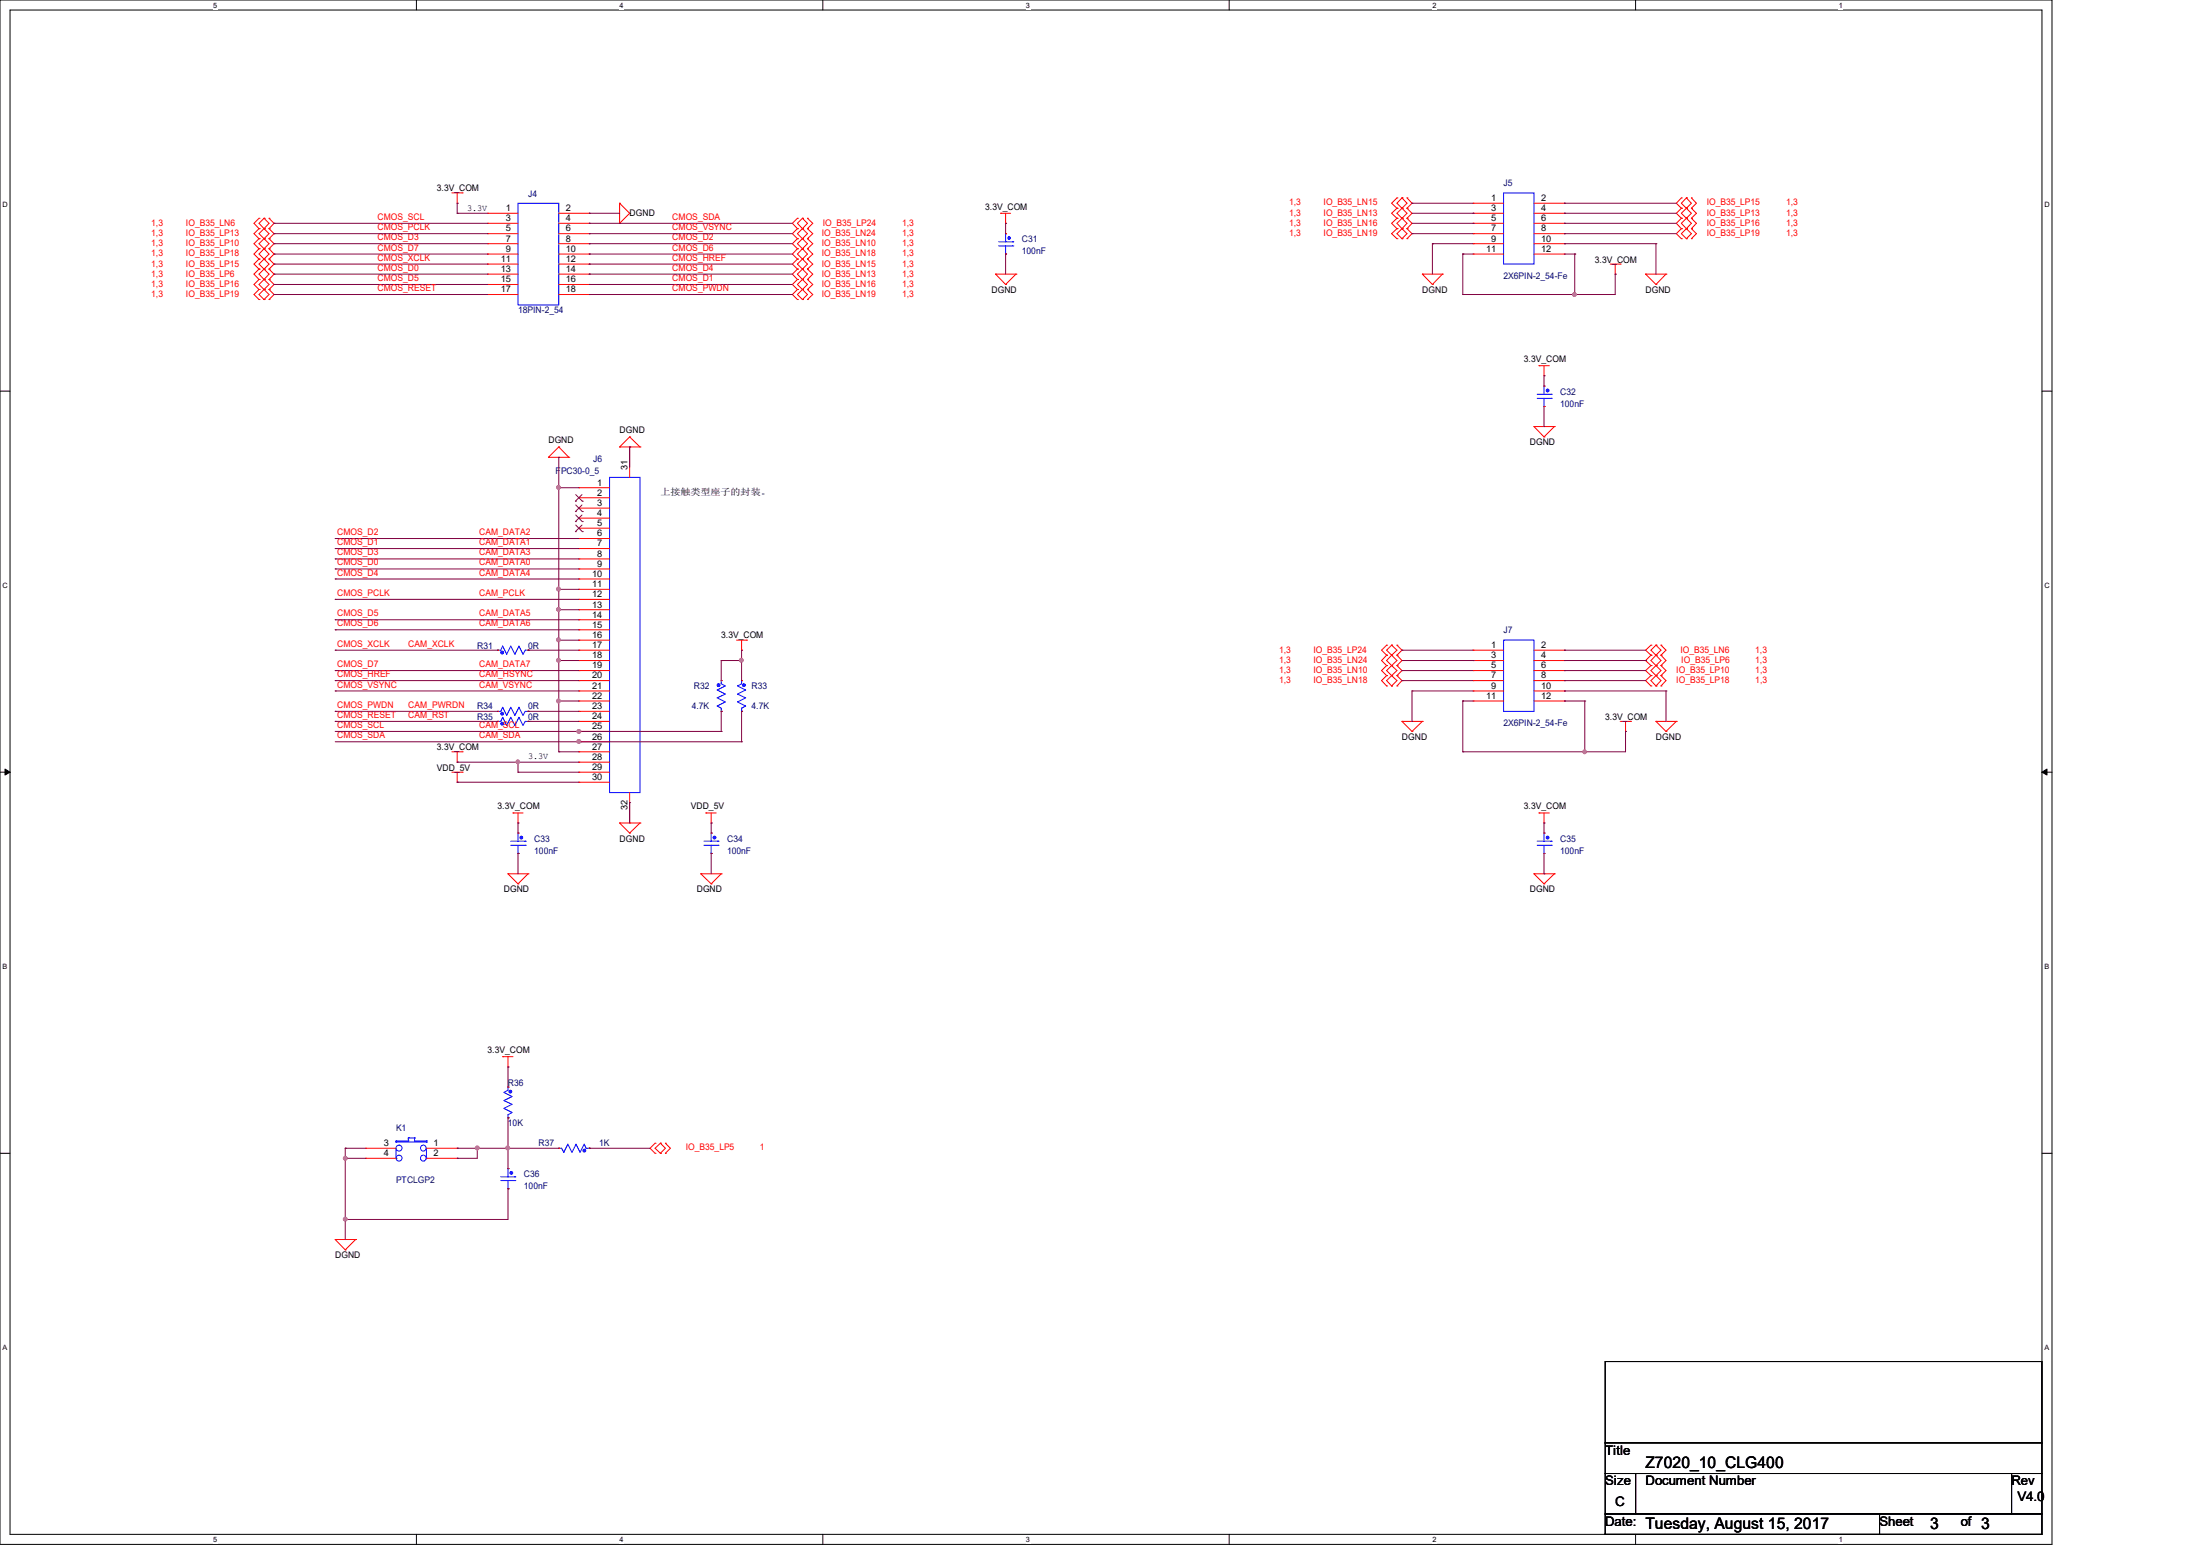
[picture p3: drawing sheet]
<svg xmlns="http://www.w3.org/2000/svg" width="297mm" height="210mm" viewBox="0 0 297 210" stroke-linecap="round" stroke-linejoin="round" font-family="sans-serif">
<path d="M0 0h277v208.4h-277zM1.4 1.4h274.3v205.7h-274.3z" fill="none" stroke="#000" stroke-width=".14"/>
<g fill="#fff">
<path d="M28.8 .1h.5v1.1h-.5z"/>
<path d="M28.8 207.2h.5v1.1h-.5z"/>
</g>
<path d="M56.2 0v1.4M56.2 207.1v1.3" fill="none" stroke="#000" stroke-width=".14"/>
<g fill="#fff">
<path d="M83.7 .1h.5v1.1h-.5z"/>
<path d="M83.7 207.2h.5v1.1h-.5z"/>
</g>
<path d="M111.1 0v1.4M111.1 207.1v1.3" fill="none" stroke="#000" stroke-width=".14"/>
<g fill="#fff">
<path d="M138.5 .1h.6v1.1h-.6z"/>
<path d="M138.5 207.2h.6v1.1h-.6z"/>
</g>
<path d="M165.9 0v1.4M165.9 207.1v1.3" fill="none" stroke="#000" stroke-width=".14"/>
<g fill="#fff">
<path d="M193.4 .1h.5v1.1h-.5z"/>
<path d="M193.4 207.2h.5v1.1h-.5z"/>
</g>
<path d="M220.8 0v1.4M220.8 207.1v1.3" fill="none" stroke="#000" stroke-width=".14"/>
<g fill="#fff">
<path d="M248.2 .1h.6v1.1h-.6z"/>
<path d="M248.2 207.2h.6v1.1h-.6z"/>
<path d="M.3 27.1h.8v1.1h-.8z"/>
<path d="M276 27.1h.7v1.1h-.7z"/>
<path d="M.3 78.5h.8v1.1h-.8z"/>
<path d="M276 78.5h.7v1.1h-.7z"/>
</g>
<path d="M0 52.8h1.4M275.7 52.8h1.3" fill="none" stroke="#000" stroke-width=".14"/>
<g fill="#fff">
<path d="M.3 129.9h.7v1.1h-.7z"/>
<path d="M276 129.9h.6v1.1h-.6z"/>
</g>
<path d="M0 104.2h1.4M275.7 104.2h1.3" fill="none" stroke="#000" stroke-width=".14"/>
<path d="M.7 103.8l.7 .4-.7 .4zM275.7 104.2l.7-.4v.8z" fill="#000" stroke="#000" stroke-width=".14"/>
<g fill="#fff">
<path d="M.3 181.4h.7v1.1h-.7z"/>
<path d="M276 181.4h.6v1.1h-.6z"/>
</g>
<path d="M0 155.7h1.4M275.7 155.7h1.3M216.7 183.8h59v10.9h-59zM216.7 194.7h59v4.2h-59zM216.7 198.9h4.1v5.4h-4.1zM220.8 198.9h50.8v5.4h-50.8zM271.6 198.9h4.1v5.4h-4.1zM216.7 204.3h37v2.8h-37zM253.7 204.3h22v2.8h-22z" fill="none" stroke="#000" stroke-width=".14"/>
<g fill="none" stroke="#f00" stroke-width=".14">
<path d="M35 30.9h.1M35 29.5h.1M35 37.7h.1M35 36.3h.1M35 33.6h.1M35 32.2h.1M35 35h.1M35 39.1h.1M35 29.5l-.7 .6 .7 .8M35 33.6l-.7 .7 .7 .7M35 36.3l-.7 .7 .7 .7M35 32.2l-.7 .7 .7 .7"/>
<path d="M35 30.9l-.7 .6 .7 .7M35 35l-.7 .6 .7 .7M35 37.7l-.7 .7 .7 .7M35 39.1l-.7 .7 .7 .6M35.6 29.5h.1M35.6 30.9h.1M35.6 36.3h.1M35.6 37.7h.1M35.6 32.2h.1M35.6 33.6h.1M35.6 35h.1M35.6 39.1h.1"/>
<path d="M35.6 29.5l.7 .6-.7 .8M35.6 29.5l-.6 .6 .6 .8M35.6 33.6l.7 .7-1.3 1.3 1.3 1.4-.7 .7M35.6 33.6l-.6 .7 1.3 1.3-1.3 1.4 .6 .7M35.6 30.9l-.6 .6 1.3 1.4-.7 .7M35.6 30.9l.7 .6-1.3 1.4 .6 .7M35.6 37.7l.7 .7-1.3 1.4 .6 .6M35.6 37.7l-.6 .7 1.3 1.4-.7 .6M36.3 30.9h.1M36.3 29.5h.1M36.3 37.7h.1M36.3 36.3h.1"/>
<path d="M36.3 33.6h.1M36.3 32.2h.1M36.3 35h.1M36.3 39.1h.1M36.3 29.5l.7 .6-.7 .8M36.3 36.3l.7 .7-.7 .7M36.3 33.6l.7 .7-.7 .7M36.3 32.2l.7 .7-.7 .7M36.3 30.9l.7 .6-.7 .7M36.3 35l.7 .6-.7 .7M36.3 37.7l.7 .7-.7 .7M36.3 39.1l.7 .7-.7 .6"/>
<path d="M61 26h1.4M61.7 27.4h.1M61.7 26v1.4M62.4 26h.1M65.8 28.8h.1M65.8 30.1h.1M65.8 31.5h.1M65.8 32.9h.1M65.8 34.3h.1M65.8 35.6h.1M65.8 37h.1M65.8 38.4h.1"/>
<path d="M65.8 39.8h.1M65.8 37h4.1M65.8 35.6h4.1M65.8 28.8h4.1M65.8 30.1h4.1M65.8 31.5h4.1M65.8 32.9h4.1M65.8 34.3h4.1M65.8 38.4h4.1M65.8 39.8h4.1M75.4 37h4.1M75.4 35.6h4.1"/>
<path d="M75.4 28.8h4.1M75.4 30.1h4.1M75.4 31.5h4.1M75.4 32.9h4.1M75.4 34.3h4.1M75.4 38.4h4.1M75.4 39.8h4.1M79.5 28.8h.1M79.5 30.1h.1M79.5 31.5h.1M79.5 32.9h.1M79.5 34.3h.1"/>
<path d="M79.5 35.6h.1M79.5 37h.1M79.5 38.4h.1M79.5 39.8h.1M83.7 27.4h.1M83.7 30.1h.1M83.7 27.4v2.7M83.7 27.4l1.3 1.4M85 28.8h.1M85 28.8l-1.3 1.3M107.7 33.6h.1M107.7 32.2h.1"/>
<path d="M107.7 35h.1M107.7 30.9h.1M107.7 29.5h.1M107.7 37.7h.1M107.7 36.3h.1M107.7 39.1h.1M107.7 32.2l-.7 .7 .7 .7M107.7 33.6l-.7 .7 .7 .7M107.7 30.9l-.7 .6 .7 .7M107.7 29.5l-.7 .6 .7 .8M107.7 36.3l-.7 .7 .7 .7M107.7 39.1l-.7 .7 .7 .6"/>
<path d="M107.7 35l-.7 .6 .7 .7M107.7 37.7l-.7 .7 .7 .7M108.3 32.2h.1M108.3 33.6h.1M108.3 35h.1M108.3 30.9h.1M108.3 29.5h.1M108.3 36.3h.1M108.3 37.7h.1M108.3 39.1h.1M108.3 30.9l.7 .6-1.3 1.4 .6 .7M108.3 30.9l-.6 .6 1.3 1.4-.7 .7"/>
<path d="M108.3 33.6l-.6 .7 1.3 1.3-1.3 1.4 .6 .7M108.3 33.6l.7 .7-1.3 1.3 1.3 1.4-.7 .7M108.3 29.5l-.6 .6 .6 .8M108.3 29.5l.7 .6-.7 .8M108.3 37.7l-.6 .7 1.3 1.4-.7 .6M108.3 37.7l.7 .7-1.3 1.4 .6 .6M109 33.6h.1M109 32.2h.1M109 35h.1M109 30.9h.1M109 29.5h.1M109 37.7h.1"/>
<path d="M109 36.3h.1M109 39.1h.1M109 29.5l.7 .6-.7 .8M109 32.2l.7 .7-.7 .7M109 33.6l.7 .7-.7 .7M109 30.9l.7 .6-.7 .7M109 36.3l.7 .7-.7 .7M109 35l.7 .6-.7 .7M109 37.7l.7 .7-.7 .7M109 39.1l.7 .7-.7 .6M134.4 37h.1M134.4 37h2.8"/>
<path d="M134.4 37l1.4 1.4M135.1 28.8h.1M135.1 28.8h1.3M135.8 30.1h.1M135.8 38.4h.1M135.8 31.5h.1M135.8 34.3h.1M135.8 28.8v1.3M137.2 37h.1M137.2 37l-1.4 1.4M188.6 29.5h.1M188.6 28.1h.1"/>
<path d="M188.6 26.7h.1M188.6 30.9h.1M188.6 32.2h.1M188.6 26.7l-.7 .7 .7 .7M188.6 28.1l-.7 .7 .7 .7M188.6 29.5l-.7 .6 .7 .8M188.6 30.9l-.7 .6 .7 .7M189.3 28.1h.1M189.3 29.5h.1M189.3 26.7h.1M189.3 30.9h.1M189.3 32.2h.1"/>
<path d="M189.3 26.7l-.7 .7 1.3 1.4-1.3 1.3 .7 .8M189.3 26.7l.6 .7-1.3 1.4 1.3 1.3-.6 .8M189.3 30.9l.6 .6-.6 .7M189.3 30.9l-.7 .6 .7 .7M189.9 29.5h.1M189.9 28.1h.1M189.9 26.7h.1M189.9 30.9h.1M189.9 32.2h.1M189.9 28.1l.7 .7-.7 .7M189.9 26.7l.7 .7-.7 .7M189.9 29.5l.7 .6-.7 .8"/>
<path d="M189.9 30.9l.7 .6-.7 .7M192 37h.1M192 37h2.7M192 37l1.4 1.4M193.4 38.4h.1M194.7 37h.1M194.7 37l-1.3 1.4M198.9 27.4h.1M198.9 28.8h.1M198.9 30.1h.1M198.9 31.5h.1M198.9 32.9h.1"/>
<path d="M198.9 34.3h.1M198.9 28.8h4.1M198.9 27.4h4.1M198.9 30.1h4.1M198.9 31.5h4.1M198.9 32.9h4.1M198.9 34.3h4.1M207.1 28.8h4.1M207.1 27.4h4.1M207.1 30.1h4.1M207.1 31.5h4.1M207.1 32.9h4.1"/>
<path d="M207.1 34.3h4.1M211.2 27.4h.1M211.2 28.8h.1M211.2 30.1h.1M211.2 31.5h.1M211.2 32.9h.1M211.2 34.3h.1M217.4 35.6h1.3M218.1 37h.1M218.1 35.6v1.4M218.7 35.6h.1M222.2 37h.1"/>
<path d="M222.2 37h2.7M222.2 37l1.4 1.4M223.6 38.4h.1M224.9 37h.1M224.9 37l-1.3 1.4M227 29.5h.1M227 28.1h.1M227 26.7h.1M227 30.9h.1M227 32.2h.1M227 28.1l-.7 .7 .7 .7M227 26.7l-.7 .7 .7 .7"/>
<path d="M227 29.5l-.7 .6 .7 .8M227 30.9l-.7 .6 .7 .7M227.7 28.1h.1M227.7 29.5h.1M227.7 26.7h.1M227.7 30.9h.1M227.7 32.2h.1M227.7 26.7l.6 .7-1.3 1.4 1.3 1.3-.6 .8M227.7 26.7l-.7 .7 1.3 1.4-1.3 1.3 .7 .8M227.7 30.9l-.7 .6 .7 .7M227.7 30.9l.6 .6-.6 .7M228.3 29.5h.1"/>
<path d="M228.3 28.1h.1M228.3 26.7h.1M228.3 30.9h.1M228.3 32.2h.1M228.3 28.1l.7 .7-.7 .7M228.3 29.5l.7 .6-.7 .8M228.3 26.7l.7 .7-.7 .7M228.3 30.9l.7 .6-.7 .7M35 40.4h.1M35.6 40.4h.1M36.3 40.4h.1M85 59h.1"/>
<path d="M85 59l1.4 1.3M85 59l-1.3 1.3M107.7 40.4h.1M108.3 40.4h.1M109 40.4h.1M207.1 57.6h.1M207.1 57.6h2.7M207.1 57.6l1.3 1.4M207.8 49.4h.1M207.8 49.4h1.4M208.4 50.7h.1M208.4 59h.1"/>
<path d="M208.4 52.1h.1M208.4 54.9h.1M208.4 49.4v1.3M209.8 57.6h.1M209.8 57.6l-1.4 1.4M74 61.7h.1M74 61.7h2.8M75.4 60.3h.1M75.4 60.3l1.4 1.4M75.4 60.3l-1.4 1.4M76.8 61.7h.1M78.1 65.8h.1"/>
<path d="M78.1 67.2h.1M78.1 68.6h.1M78.1 69.9h.1M78.1 71.3h.1M78.1 72.7h.1M78.1 74h.1M78.1 75.4h.1M78.1 76.8h.1M78.1 78.1h.1M78.1 79.5h.1M78.1 65.8h4.2M78.1 67.2h4.2"/>
<path d="M78.1 68.6h4.2M78.1 69.9h4.2M78.1 71.3h4.2M78.1 72.7h4.2M78.1 74h4.2M78.1 75.4h4.2M78.1 76.8h4.2M78.1 78.1h4.2M78.1 79.5h4.2M83.7 60.3h.1M83.7 60.3h2.7M85 60.3h.1"/>
<path d="M85 60.3v4.1M86.4 60.3h.1M67.2 96h.1M67.2 97.4h.1M67.2 87.8h.1M71.3 96h.1M71.3 97.4h.1M71.3 87.8h.1M78.1 80.9h.1M78.1 82.3h.1M78.1 83.7h.1M78.1 85h.1"/>
<path d="M78.1 86.4h.1M78.1 87.8h.1M78.1 89.2h.1M78.1 90.5h.1M78.1 91.9h.1M78.1 93.3h.1M78.1 94.6h.1M78.1 96h.1M78.1 97.4h.1M78.1 98.7h.1M78.1 97.4h4.2M78.1 86.4h4.2"/>
<path d="M78.1 80.9h4.2M78.1 82.3h4.2M78.1 83.7h4.2M78.1 85h4.2M78.1 87.8h4.2M78.1 89.2h4.2M78.1 90.5h4.2M78.1 91.9h4.2M78.1 93.3h4.2M78.1 94.6h4.2M78.1 96h4.2M78.1 98.7h4.2"/>
<path d="M97.4 91.9h.1M97.4 96h.1M99.4 86.4h1.4M100.1 87.8h.1M100.1 91.9h.1M100.1 96h.1M100.1 86.4v1.4M100.8 86.4h.1M187.2 91.2h.1M187.2 89.8h.1M187.2 92.6h.1M187.2 88.4h.1"/>
<path d="M187.2 87.1h.1M187.2 87.1l-.7 .7 .7 .6M187.2 89.8l-.7 .7 .7 .7M187.2 91.2l-.7 .7 .7 .7M187.2 88.4l-.7 .8 .7 .6M187.9 89.8h.1M187.9 91.2h.1M187.9 92.6h.1M187.9 88.4h.1M187.9 87.1h.1M187.9 89.8l.7 .7-.7 .7M187.9 89.8l-.7 .7 .7 .7"/>
<path d="M187.9 91.2l.7 .7-.7 .7M187.9 91.2l-.7 .7 .7 .7M187.9 87.1l-.7 .7 1.4 1.4-.7 .6M187.9 88.4l-.7 .8 .7 .6M187.9 87.1l.7 .7-.7 .6M188.6 91.2h.1M188.6 89.8h.1M188.6 92.6h.1M188.6 88.4h.1M188.6 87.1h.1M188.6 89.8l.7 .7-.7 .7M188.6 87.1l.7 .7-.7 .6"/>
<path d="M188.6 91.2l.7 .7-.7 .7M188.6 88.4l.7 .8-.7 .6M189.3 97.4h.1M189.3 97.4h2.7M189.3 97.4l1.3 1.3M190.6 98.7h.1M192 97.4h.1M192 97.4l-1.4 1.3M198.9 87.8h.1M198.9 89.2h.1M198.9 90.5h.1M198.9 91.9h.1"/>
<path d="M198.9 93.3h.1M198.9 94.6h.1M198.9 87.8h4.1M198.9 89.2h4.1M198.9 90.5h4.1M198.9 91.9h4.1M198.9 93.3h4.1M198.9 94.6h4.1M207.1 87.8h4.1M207.1 89.2h4.1M207.1 90.5h4.1M207.1 91.9h4.1"/>
<path d="M207.1 93.3h4.1M207.1 94.6h4.1M211.2 87.8h.1M211.2 89.2h.1M211.2 90.5h.1M211.2 91.9h.1M211.2 93.3h.1M211.2 94.6h.1M218.7 97.4h1.4M219.5 98.7h.1M219.5 97.4v1.3M220.1 97.4h.1"/>
<path d="M222.9 88.4h.1M222.9 87.1h.1M222.9 89.8h.1M222.9 91.2h.1M222.9 92.6h.1M222.9 87.1l-.7 .7 .7 .6M222.9 88.4l-.7 .8 .7 .6M222.9 89.8l-.7 .7 .7 .7M222.9 91.2l-.7 .7 .7 .7M223.6 97.4h.1M223.6 87.1h.1M223.6 88.4h.1"/>
<path d="M223.6 89.8h.1M223.6 91.2h.1M223.6 92.6h.1M223.6 97.4h2.7M223.6 97.4l1.3 1.3M223.6 87.1l-.7 .7 .7 .6M223.6 87.1l.6 .7-.6 .6M223.6 88.4l-.7 .8 1.3 1.3-1.3 1.4 .7 .7M223.6 88.4l.6 .8-1.3 1.3 1.3 1.4-.6 .7M224.2 88.4h.1M224.2 87.1h.1M224.2 89.8h.1"/>
<path d="M224.2 91.2h.1M224.2 92.6h.1M224.2 87.1l.7 .7-.7 .6M224.2 88.4l.7 .8-.7 .6M224.2 89.8l.7 .7-.7 .7M224.2 91.2l.7 .7-.7 .7M224.9 98.7h.1M226.3 97.4h.1M226.3 97.4l-1.4 1.3M61 104.2h1.4M61 101.5h1.4M61.7 105.6h.1"/>
<path d="M61.7 102.9h.1M61.7 101.5v1.4M61.7 104.2v1.4M62.4 104.2h.1M62.4 101.5h.1M68.6 117.9h.1M68.6 117.9h2.7M68.6 117.9l1.3 1.4M69.3 109.7h.1M69.3 109.7h1.3M69.9 111.1h.1M69.9 119.3h.1"/>
<path d="M69.9 112.4h.1M69.9 115.2h.1M69.9 109.7v1.4M71.3 117.9h.1M71.3 117.9l-1.4 1.4M78.1 100.1h.1M78.1 101.5h.1M78.1 102.9h.1M78.1 104.2h.1M78.1 105.6h.1M78.1 104.2h4.2M78.1 101.5h4.2"/>
<path d="M78.1 100.1h4.2M78.1 102.9h4.2M78.1 105.6h4.2M83.7 111.1h.1M83.7 111.1h2.7M83.7 111.1l1.3 1.3M85 112.4h.1M85 111.1h.1M85 107v4.1M86.4 111.1h.1M86.4 111.1l-1.4 1.3M94.6 117.9h.1"/>
<path d="M94.6 117.9h2.8M94.6 117.9l1.4 1.4M95.3 109.7h.1M95.3 109.7h1.4M96 111.1h.1M96 119.3h.1M96 112.4h.1M96 115.2h.1M96 109.7v1.4M97.4 117.9h.1M97.4 117.9l-1.4 1.4M207.1 117.9h.1"/>
<path d="M207.1 117.9h2.7M207.1 117.9l1.3 1.4M207.8 109.7h.1M207.8 109.7h1.4M208.4 111.1h.1M208.4 119.3h.1M208.4 112.4h.1M208.4 115.2h.1M208.4 109.7v1.4M209.8 117.9h.1M209.8 117.9l-1.4 1.4M49.4 155h.1"/>
<path d="M49.4 156.3h.1M49.4 155h4.1M49.4 156.3h4.1M57.6 155h4.1M57.6 156.3h4.1M61.7 155h.1M61.7 156.3h.1M67.9 142.6h.1M67.9 142.6h1.4M68.6 144h.1M68.6 146.7h.1M68.6 150.9h.1"/>
<path d="M68.6 157.7h.1M68.6 142.6v1.4M75.4 155h.1M79.5 155h.1M88.4 155.7h.1M88.4 154.3h.1M88.4 154.3l-.6 .7 .6 .7M89.2 154.3h.1M89.2 155.7h.1M89.2 154.3l-.8 .7 .8 .7M89.2 154.3l.6 .7-.6 .7M89.8 155.7h.1"/>
<path d="M89.8 154.3h.1M89.8 154.3l.7 .7-.7 .7M45.3 167.3h.1M45.3 167.3h2.7M45.3 167.3l1.3 1.4M46.6 168.7h.1M48 167.3h.1M48 167.3l-1.4 1.4M68.6 160.4h.1"/>
</g>
<g fill="none" stroke="#00f" stroke-width=".14">
<path d="M69.9 27.4h5.5v13.7h-5.5zM134.8 33.2h1.9M134.8 32.6h1.9M135.8 31.5h.1M135.8 34.3h.1M135.8 31.5v1.1M135.8 33.2v1.1M136.7 33.2h.1M136.7 32.6h.1M203 26h4.1v9.6h-4.1zM207.5 53.8h1.9M207.5 53.2h1.9"/>
<path d="M208.4 52.1h.1M208.4 54.9h.1M208.4 52.1v1.1M208.4 53.8v1.1M209.4 53.8h.1M209.4 53.2h.1M82.3 64.4h4.1v42.6h-4.1zM67.2 96h.1M67.2 97.4h.1M67.2 87.8h.1M67.2 96h.4l.3-.5 .5 1.1 .6-1.1 .5 1.1 .6-1.1 .5 1.1 .3-.6h.4M67.2 97.4h.4l.3-.6 .5 1.1 .6-1.1 .5 1.1 .6-1.1 .5 1.1 .3-.5h.4"/>
<path d="M67.2 87.8h.4l.3-.6 .5 1.1 .6-1.1 .5 1.1 .6-1.1 .5 1.1 .3-.5h.4M71.3 96h.1M71.3 97.4h.1M71.3 87.8h.1M97.4 96h.1M97.4 91.9h.1M97.4 91.9v.4l.5 .3-1.1 .5 1.1 .6-1.1 .5 1.1 .5-1.1 .6 .6 .3v.4M100.1 96h.1M100.1 91.9h.1M100.1 91.9v.4l-.5 .3 1.1 .5-1.1 .6 1.1 .5-1.1 .5 1.1 .6-.6 .3v.4M203 86.4h4.1v9.6h-4.1zM69 114.1h1.9"/>
<path d="M69 113.5h1.9M69.9 112.4h.1M69.9 115.2h.1M69.9 112.4v1.1M69.9 114.1v1.1M70.9 114.1h.1M70.9 113.5h.1M95 114.1h1.9M95 113.5h1.9M96 112.4h.1M96 115.2h.1M96 112.4v1.1"/>
<path d="M96 114.1v1.1M96.9 114.1h.1M96.9 113.5h.1M207.5 114.1h1.9M207.5 113.5h1.9M208.4 112.4h.1M208.4 115.2h.1M208.4 112.4v1.1M208.4 114.1v1.1M209.4 114.1h.1M209.4 113.5h.1M53.5 154.1h.1"/>
<path d="M53.5 154h.1M53.5 156.3h.1M53.5 154.1h4.1M53.5 154v.1M53.5 155v1.3M53.5 154h1.6M55.1 154h.1M55.1 153.6h.1M55.1 153.6v.4M55.1 153.6h.9M56 153.6h.1M56 154h.1"/>
<path d="M56 154h1.6M56 153.6v.4M57.6 154h.1M57.6 154.1h.1M57.6 156.3h.1M57.6 154v.1M57.6 155v1.3M67.6 159.3h1.9M67.6 158.8h1.9M68.6 150.9h.1M68.6 146.7h.1M68.6 157.7h.1"/>
<path d="M68.6 146.7v.5l-.6 .2 1.1 .6-1.1 .5 1.1 .6-1.1 .5 1.1 .6-.5 .3v.4M68.6 157.7v1.1M68.6 159.3v1.1M69.5 159.3h.1M69.5 158.8h.1M75.4 155h.1M75.4 155h.4l.3 .5 .6-1.1 .5 1.1 .6-1.1 .5 1.1 .6-1.1 .2 .6h.4M79.5 155h.1M68.6 160.4h.1"/>
<circle cx="53.9" cy="156.3" r=".4"/>
<circle cx="53.9" cy="155" r=".4"/>
<circle cx="57.1" cy="156.3" r=".39"/>
<circle cx="57.1" cy="155" r=".39"/>
</g>
<g fill="#00f" stroke="#00f" stroke-width=".14">
<circle cx="208.9" cy="113.1" r=".19"/>
<circle cx="136.2" cy="32.1" r=".18"/>
<circle cx="67.8" cy="96.3" r=".19"/>
<circle cx="208.9" cy="52.7" r=".19"/>
<circle cx="70.4" cy="113.1" r=".19"/>
<circle cx="67.8" cy="97.7" r=".19"/>
<circle cx="97" cy="92.5" r=".19"/>
<circle cx="96.5" cy="113.1" r=".19"/>
<circle cx="100.4" cy="92.5" r=".19"/>
<circle cx="68.9" cy="147.3" r=".19"/>
<circle cx="78.9" cy="155.3" r=".19"/>
<circle cx="69" cy="158.3" r=".19"/>
<circle cx="67.8" cy="88.1" r=".19"/>
</g>
<g fill="none" stroke="#804000" stroke-width=".14">
<path d="M77.7 67.6h.1M77.7 69h.1M77.7 70.4h.1M77.7 71.8h.1M77.7 66.8l.9 .8M77.7 68.2l.9 .8M77.7 69.5l.9 .9M77.7 70.9l.9 .9M78.6 66.8l-.9 .8M78.6 68.2l-.9 .8M78.6 69.5l-.9 .9M78.6 70.9l-.9 .9"/>
<path d="M78.6 67.6h.1M78.6 69h.1M78.6 70.4h.1M78.6 71.8h.1"/>
</g>
<g fill="none" stroke="#800040" stroke-width=".14">
<path d="M37 34.3h.1M37 32.9h.1M37 35.6h.1M37 30.1h.1M37 31.5h.1M37 38.4h.1M37 37h.1M37 39.8h.1M37 32.9h28.8M37 39.8h28.8M37 34.3h28.8M37 35.6h28.8"/>
<path d="M37 30.1h28.8M37 31.5h28.8M37 38.4h28.8M37 37h28.8M61.7 27.4h.1M61.7 28.8h.1M61.7 28.8h4.1M61.7 27.4v1.4M79.5 28.8h.1M79.5 34.3h.1M79.5 32.9h.1M79.5 35.6h.1"/>
<path d="M79.5 30.1h.1M79.5 31.5h.1M79.5 38.4h.1M79.5 37h.1M79.5 39.8h.1M79.5 32.9h27.5M79.5 39.8h27.5M79.5 34.3h27.5M79.5 28.8h4.2M79.5 35.6h27.5M79.5 30.1h27.5M79.5 31.5h27.5"/>
<path d="M79.5 38.4h27.5M79.5 37h27.5M135.8 30.1h.1M135.8 34.3h.1M135.8 30.1v1.4M135.8 34.3v2.7M190.6 27.4h.1M190.6 31.5h.1M190.6 28.8h8.3M190.6 30.1h8.3M190.6 31.5h8.3M190.6 27.4h8.3"/>
<path d="M193.4 32.9h.1M193.4 32.9h5.5M193.4 32.9v4.1M197.5 34.3h.1M197.5 39.8h.1M197.5 34.3v5.5M197.5 34.3h1.4M198.9 28.8h.1M198.9 30.1h.1M211.2 32.9h.1M211.2 27.4h.1M211.2 28.8h.1"/>
<path d="M211.2 30.1h.1M211.2 31.5h.1M211.2 32.9h12.4M211.2 34.3h1.4M211.2 28.8h15.1M211.2 30.1h15.1M211.2 31.5h15.1M211.2 27.4h15.1M212.6 39.8h.1M212.6 34.3h.1M212.6 34.3v5.5M218.1 37h.1"/>
<path d="M218.1 37v2.8h-20.6M223.6 32.9h.1M223.6 32.9v4.1M208.4 50.7h.1M208.4 57.6h.1M208.4 50.7v1.4M208.4 54.9v2.7M45.3 75.4h.1M45.3 72.7h.1M45.3 76.8h.1M45.3 74h.1M45.3 78.1h.1"/>
<path d="M45.3 75.4h32.8M45.3 72.7h32.8M45.3 76.8h32.8M45.3 74h32.8M45.3 78.1h32.8M75.4 61.7h.1M75.4 65.8h.1M75.4 79.5h.1M75.4 61.7v39.8M75.4 65.8h2.7M75.4 79.5h2.7M85 60.3h.1"/>
<path d="M85 60.3v2.8M45.3 87.8h.1M45.3 96h.1M45.3 97.4h.1M45.3 90.5h.1M45.3 80.9h.1M45.3 85h.1M45.3 91.9h.1M45.3 93.3h.1M45.3 83.7h.1M45.3 93.3h32.8M45.3 98.7h52.1"/>
<path d="M45.3 87.8h21.9M45.3 96h21.9M45.3 97.4h21.9M45.3 90.5h32.8M45.3 91.9h32.8M45.3 80.9h32.8M45.3 85h32.8M45.3 83.7h32.8M71.3 97.4h.1M71.3 96h.1M71.3 87.8h.1M71.3 87.8h6.8"/>
<path d="M71.3 96h6.8M71.3 97.4h6.8M75.4 94.6h.1M75.4 89.2h.1M75.4 86.4h.1M75.4 82.3h.1M75.4 94.6h2.7M75.4 89.2h2.7M75.4 86.4h2.7M75.4 82.3h2.7M78.1 98.7h.1M97.4 96h.1"/>
<path d="M97.4 89.2h.1M97.4 98.7h.1M97.4 89.2h2.7M97.4 89.2v2.7M97.4 96v2.7M100.1 96h.1M100.1 87.8h.1M100.1 89.2h.1M100.1 87.8v4.1M100.1 96v4.1M189.3 87.8h.1M189.3 90.5h.1"/>
<path d="M189.3 91.9h.1M189.3 89.2h9.6M189.3 87.8h9.6M189.3 90.5h9.6M189.3 91.9h9.6M190.6 97.4h.1M190.6 93.3h.1M190.6 93.3v4.1M190.6 93.3h8.3M197.5 94.6h.1M197.5 94.6h1.4M197.5 94.6v6.9"/>
<path d="M198.9 89.2h.1M211.2 93.3h.1M211.2 94.6h.1M211.2 87.8h.1M211.2 90.5h.1M211.2 91.9h.1M211.2 93.3h13.7M211.2 94.6h2.8M211.2 89.2h11M211.2 87.8h11M211.2 90.5h11M211.2 91.9h11"/>
<path d="M214 94.6h.1M214 94.6v6.9M219.5 98.7h.1M219.5 98.7v2.8h-22M222.2 89.2h.1M224.9 93.3h.1M224.9 93.3v4.1M45.3 100.1h54.8M61.7 102.9h.1M61.7 105.6h.1M61.7 102.9h16.4M61.7 105.6h16.4"/>
<path d="M69.9 102.9h.1M69.9 104.2h.1M69.9 111.1h.1M69.9 115.2h.1M69.9 102.9v1.3M69.9 111.1v1.3M69.9 115.2v2.7M69.9 104.2h8.2M75.4 101.5h.1M75.4 101.5h2.7M78.1 100.1h.1M85 108.3h.1"/>
<path d="M85 108.3v2.8M96 111.1h.1M96 115.2h.1M96 111.1v1.3M96 115.2v2.7M100.1 100.1h.1M197.5 101.5h.1M208.4 111.1h.1M208.4 117.9h.1M208.4 111.1v1.3M208.4 115.2v2.7M214 101.5h.1"/>
<path d="M46.6 156.3h.1M46.6 155h.1M46.6 155v12.3M46.6 155h2.8M46.6 156.3h2.8M61.7 156.3h.1M61.7 155h.1M61.7 155h13.7M64.4 155h.1M64.4 155v1.3h-2.7M68.6 150.9h.1M68.6 155h.1"/>
<path d="M68.6 144h.1M68.6 144v2.7M68.6 150.9v6.8M79.5 155h.1M79.5 155h8.3M46.6 164.6h.1M68.6 160.4h.1M68.6 160.4v4.2h-22"/>
</g>
<g fill="#f0f" stroke="#f0f" stroke-width=".14">
<circle cx="213.9" cy="101.5" r=".24"/>
<circle cx="212.6" cy="39.8" r=".25"/>
<circle cx="69.9" cy="102.8" r=".24"/>
<circle cx="75.4" cy="79.5" r=".25"/>
<circle cx="75.4" cy="65.8" r=".25"/>
<circle cx="75.4" cy="94.6" r=".25"/>
<circle cx="75.4" cy="89.1" r=".25"/>
<circle cx="75.4" cy="86.4" r=".25"/>
<circle cx="75.4" cy="82.3" r=".25"/>
<circle cx="78.1" cy="100.1" r=".25"/>
<circle cx="78.1" cy="98.7" r=".25"/>
<circle cx="100.1" cy="89.1" r=".25"/>
<circle cx="46.6" cy="164.5" r=".25"/>
<circle cx="46.6" cy="156.3" r=".25"/>
<circle cx="64.4" cy="154.9" r=".25"/>
<circle cx="68.5" cy="154.9" r=".25"/>
</g>
<g font-size="2.2">
<text x="222.2" y="198.1">Z7020_10_CLG400</text>
<text x="222.2" y="206.3">Tuesday, August 15, 2017</text>
<text x="260.6" y="206.3">3</text>
<text x="267.5" y="206.3">3</text>
</g>
<g font-size="1.8">
<text x="216.7" y="196.3">Title</text>
<text x="216.7" y="200.5">Size</text>
<text x="218.1" y="203.2">C</text>
<text x="222.2" y="200.5">Document Number</text>
<text x="271.6" y="200.5">Rev</text>
<text x="272.4" y="202.7">V4.0</text>
<text x="216.7" y="206">Date:</text>
<text x="253.7" y="206">Sheet</text>
<text x="264.7" y="206">of</text>
</g>
<g font-size="1.2" fill="#f00">
<text x="51" y="29.7">CMOS_SCL</text>
<text x="90.8" y="29.7">CMOS_SDA</text>
<text x="174" y="29.1">1,3</text>
<text x="174" y="27.7">1,3</text>
<text x="178.7" y="29.1">IO_B35_LN13</text>
<text x="178.7" y="27.7">IO_B35_LN15</text>
<text x="230.4" y="29.1">IO_B35_LP13</text>
<text x="230.4" y="27.7">IO_B35_LP15</text>
<text x="241.1" y="29.1">1,3</text>
<text x="241.1" y="27.7">1,3</text>
<text x="20.4" y="30.5">1,3</text>
<text x="20.4" y="33.2">1,3</text>
<text x="20.4" y="34.6">1,3</text>
<text x="20.4" y="31.8">1,3</text>
<text x="20.4" y="36">1,3</text>
<text x="25.1" y="30.5">IO_B35_LN6</text>
<text x="25.1" y="33.2">IO_B35_LP10</text>
<text x="25.1" y="34.6">IO_B35_LP18</text>
<text x="25.1" y="31.8">IO_B35_LP13</text>
<text x="25.1" y="36">IO_B35_LP15</text>
<text x="51" y="33.8">CMOS_D7</text>
<text x="51" y="32.4">CMOS_D3</text>
<text x="51" y="35.2">CMOS_XCLK</text>
<text x="51" y="31.1">CMOS_PCLK</text>
<text x="90.8" y="33.8">CMOS_D6</text>
<text x="90.8" y="32.4">CMOS_D2</text>
<text x="90.8" y="35.2">CMOS_HREF</text>
<text x="90.8" y="31.1">CMOS_VSYNC</text>
<text x="111" y="33.2">IO_B35_LN10</text>
<text x="111" y="34.6">IO_B35_LN18</text>
<text x="111" y="31.8">IO_B35_LN24</text>
<text x="111" y="36">IO_B35_LN15</text>
<text x="111.1" y="30.5">IO_B35_LP24</text>
<text x="121.8" y="33.2">1,3</text>
<text x="121.8" y="34.6">1,3</text>
<text x="121.8" y="31.8">1,3</text>
<text x="121.8" y="36">1,3</text>
<text x="121.8" y="30.5">1,3</text>
<text x="174" y="30.5">1,3</text>
<text x="174" y="31.8">1,3</text>
<text x="178.7" y="30.5">IO_B35_LN16</text>
<text x="178.7" y="31.8">IO_B35_LN19</text>
<text x="230.4" y="30.5">IO_B35_LP16</text>
<text x="230.4" y="31.8">IO_B35_LP19</text>
<text x="241.1" y="30.5">1,3</text>
<text x="241.1" y="31.8">1,3</text>
<text x="20.4" y="37.3">1,3</text>
<text x="20.4" y="38.7">1,3</text>
<text x="20.4" y="40.1">1,3</text>
<text x="25.1" y="37.3">IO_B35_LP6</text>
<text x="25.1" y="38.7">IO_B35_LP16</text>
<text x="25.1" y="40.1">IO_B35_LP19</text>
<text x="51" y="37.9">CMOS_D5</text>
<text x="51" y="36.5">CMOS_D0</text>
<text x="51" y="39.3">CMOS_RESET</text>
<text x="90.8" y="37.9">CMOS_D1</text>
<text x="90.8" y="36.5">CMOS_D4</text>
<text x="90.8" y="39.3">CMOS_PWDN</text>
<text x="111" y="37.3">IO_B35_LN13</text>
<text x="111" y="38.7">IO_B35_LN16</text>
<text x="111" y="40.1">IO_B35_LN19</text>
<text x="121.8" y="37.3">1,3</text>
<text x="121.8" y="38.7">1,3</text>
<text x="121.8" y="40.1">1,3</text>
<text x="45.5" y="75">CMOS_D3</text>
<text x="45.5" y="72.2">CMOS_D2</text>
<text x="45.5" y="76.3">CMOS_D0</text>
<text x="45.5" y="73.6">CMOS_D1</text>
<text x="45.5" y="77.7">CMOS_D4</text>
<text x="64.7" y="75">CAM_DATA3</text>
<text x="64.7" y="72.2">CAM_DATA2</text>
<text x="64.7" y="76.3">CAM_DATA0</text>
<text x="64.7" y="73.6">CAM_DATA1</text>
<text x="64.7" y="77.7">CAM_DATA4</text>
<text x="45.5" y="80.4">CMOS_PCLK</text>
<text x="45.5" y="83.2">CMOS_D5</text>
<text x="64.7" y="80.4">CAM_PCLK</text>
<text x="64.7" y="83.2">CAM_DATA5</text>
<text x="45.5" y="87.3">CMOS_XCLK</text>
<text x="45.5" y="84.5">CMOS_D6</text>
<text x="55.1" y="87.3">CAM_XCLK</text>
<text x="64.7" y="84.5">CAM_DATA6</text>
<text x="172.7" y="89.4">1,3</text>
<text x="172.7" y="88.1">1,3</text>
<text x="177.3" y="89.4">IO_B35_LN24</text>
<text x="177.3" y="88.1">IO_B35_LP24</text>
<text x="226.9" y="88.1">IO_B35_LN6</text>
<text x="227" y="89.4">IO_B35_LP6</text>
<text x="237" y="88.1">1,3</text>
<text x="237" y="89.4">1,3</text>
<text x="45.5" y="95.5">CMOS_PWDN</text>
<text x="45.5" y="90">CMOS_D7</text>
<text x="45.5" y="91.4">CMOS_HREF</text>
<text x="45.5" y="92.8">CMOS_VSYNC</text>
<text x="55.1" y="95.5">CAM_PWRDN</text>
<text x="64.7" y="90">CAM_DATA7</text>
<text x="64.7" y="91.4">CAM_HSYNC</text>
<text x="64.7" y="92.8">CAM_VSYNC</text>
<text x="172.7" y="90.8">1,3</text>
<text x="172.7" y="92.2">1,3</text>
<text x="177.3" y="90.8">IO_B35_LN10</text>
<text x="177.3" y="92.2">IO_B35_LN18</text>
<text x="226.3" y="90.8">IO_B35_LP10</text>
<text x="226.3" y="92.2">IO_B35_LP18</text>
<text x="237" y="90.8">1,3</text>
<text x="237" y="92.2">1,3</text>
<text x="45.5" y="99.7">CMOS_SDA</text>
<text x="45.5" y="98.3">CMOS_SCL</text>
<text x="45.5" y="96.9">CMOS_RESET</text>
<text x="55.1" y="96.9">CAM_RST</text>
<text x="64.7" y="99.7">CAM_SDA</text>
<text x="64.7" y="98.3">CAM_SCL</text>
<text x="92.6" y="155.3">IO_B35_LP5</text>
<text x="102.6" y="155.3">1</text>
</g>
<g font-size="1.2">
<text x="59" y="25.8">3.3V_COM</text>
<text x="63.1" y="28.4">3.3V</text>
<text x="68.3" y="28.5">1</text>
<text x="68.3" y="29.8">3</text>
<text x="76.4" y="28.5">2</text>
<text x="76.4" y="29.8">4</text>
<text x="85" y="29.1">DGND</text>
<text x="133" y="28.3">3.3V_COM</text>
<text x="201.3" y="27.1">1</text>
<text x="201.3" y="28.5">3</text>
<text x="201.3" y="29.8">5</text>
<text x="208.1" y="27.1">2</text>
<text x="208.1" y="28.5">4</text>
<text x="208.1" y="29.8">6</text>
<text x="67.6" y="35.3">11</text>
<text x="68.3" y="31.2">5</text>
<text x="68.3" y="32.6">7</text>
<text x="68.3" y="34">9</text>
<text x="76.4" y="31.2">6</text>
<text x="76.4" y="32.6">8</text>
<text x="76.4" y="34">10</text>
<text x="76.4" y="35.3">12</text>
<text x="200.7" y="34">11</text>
<text x="201.3" y="31.2">7</text>
<text x="201.3" y="32.6">9</text>
<text x="208.1" y="31.2">8</text>
<text x="208.1" y="32.6">10</text>
<text x="208.1" y="34">12</text>
<text x="215.3" y="35.4">3.3V_COM</text>
<text x="67.6" y="36.7">13</text>
<text x="67.6" y="38.1">15</text>
<text x="67.6" y="39.5">17</text>
<text x="76.4" y="36.7">14</text>
<text x="76.4" y="38.1">16</text>
<text x="76.4" y="39.5">18</text>
<text x="133.9" y="39.5">DGND</text>
<text x="192" y="39.5">DGND</text>
<text x="222.2" y="39.5">DGND</text>
<text x="205.7" y="48.9">3.3V_COM</text>
<text x="74" y="59.8">DGND</text>
<text x="83.6" y="58.5">DGND</text>
<text x="80.6" y="65.5">1</text>
<text x="84.7" y="63.5" transform="rotate(-90 84.7 63.5)">31</text>
<text x="206.5" y="60.1">DGND</text>
<text x="80.6" y="66.9">2</text>
<text x="80.6" y="68.3">3</text>
<text x="80.6" y="69.6">4</text>
<text x="80.6" y="71">5</text>
<text x="89.2" y="66.8">上接触类型座子的封装。</text>
<text x="80" y="77.9">10</text>
<text x="80.6" y="72.4">6</text>
<text x="80.6" y="73.7">7</text>
<text x="80.6" y="75.1">8</text>
<text x="80.6" y="76.5">9</text>
<text x="80" y="79.2">11</text>
<text x="80" y="80.6">12</text>
<text x="80" y="82">13</text>
<text x="80" y="83.4">14</text>
<text x="80" y="84.7">15</text>
<text x="80" y="86.1">16</text>
<text x="80" y="87.5">17</text>
<text x="80" y="88.9">18</text>
<text x="97.4" y="86.1">3.3V_COM</text>
<text x="201.3" y="87.5">1</text>
<text x="201.3" y="88.9">3</text>
<text x="208.1" y="87.5">2</text>
<text x="208.1" y="88.9">4</text>
<text x="80" y="90.2">19</text>
<text x="80" y="91.6">20</text>
<text x="80" y="93">21</text>
<text x="80" y="94.3">22</text>
<text x="80" y="95.7">23</text>
<text x="200.7" y="94.3">11</text>
<text x="201.3" y="90.2">5</text>
<text x="201.3" y="91.6">7</text>
<text x="201.3" y="93">9</text>
<text x="208.1" y="90.2">6</text>
<text x="208.1" y="91.6">8</text>
<text x="208.1" y="93">10</text>
<text x="208.1" y="94.3">12</text>
<text x="59" y="101.3">3.3V_COM</text>
<text x="80" y="97.1">24</text>
<text x="80" y="98.4">25</text>
<text x="80" y="99.8">26</text>
<text x="80" y="101.2">27</text>
<text x="189.3" y="99.9">DGND</text>
<text x="216.7" y="97.2">3.3V_COM</text>
<text x="223.6" y="99.9">DGND</text>
<text x="59" y="104">VDD_5V</text>
<text x="71.3" y="102.5">3.3V</text>
<text x="80" y="102.6">28</text>
<text x="80" y="103.9">29</text>
<text x="80" y="105.3">30</text>
<text x="67.2" y="109.2">3.3V_COM</text>
<text x="83.6" y="113.6">DGND</text>
<text x="84.7" y="109.3" transform="rotate(-90 84.7 109.3)">32</text>
<text x="93.3" y="109.2">VDD_5V</text>
<text x="205.7" y="109.2">3.3V_COM</text>
<text x="68" y="120.4">DGND</text>
<text x="94.1" y="120.4">DGND</text>
<text x="206.5" y="120.4">DGND</text>
<text x="65.8" y="142.1">3.3V_COM</text>
<text x="51.8" y="154.7">3</text>
<text x="58.5" y="154.7">1</text>
<text x="51.8" y="156">4</text>
<text x="58.5" y="156">2</text>
<text x="45.3" y="169.8">DGND</text>
</g>
<g font-size="1.2" fill="#000080">
<text x="71.3" y="26.6">J4</text>
<text x="203" y="25.1">J5</text>
<text x="138" y="32.7">C31</text>
<text x="138" y="34.3">100nF</text>
<text x="203" y="37.6">2X6PIN-2_54-Fe</text>
<text x="69.9" y="42.3">18PIN-2_54</text>
<text x="210.6" y="53.3">C32</text>
<text x="210.6" y="54.9">100nF</text>
<text x="75" y="64">FPC30-0_5</text>
<text x="80.1" y="62.3">J6</text>
<text x="64.4" y="87.5">R31</text>
<text x="71.3" y="87.5">0R</text>
<text x="203" y="85.5">J7</text>
<text x="64.4" y="95.8">R34</text>
<text x="71.3" y="95.8">0R</text>
<text x="93.4" y="95.8">4.7K</text>
<text x="93.7" y="93">R32</text>
<text x="101.5" y="93">R33</text>
<text x="101.5" y="95.8">4.7K</text>
<text x="64.4" y="97.2">R35</text>
<text x="71.3" y="97.2">0R</text>
<text x="203" y="98">2X6PIN-2_54-Fe</text>
<text x="72.1" y="113.6">C33</text>
<text x="98.2" y="113.6">C34</text>
<text x="210.6" y="113.6">C35</text>
<text x="72.1" y="115.2">100nF</text>
<text x="98.2" y="115.2">100nF</text>
<text x="210.6" y="115.2">100nF</text>
<text x="68.6" y="146.5">R36</text>
<text x="53.5" y="152.7">K1</text>
<text x="68.6" y="152">10K</text>
<text x="72.7" y="154.7">R37</text>
<text x="80.9" y="154.7">1K</text>
<text x="53.5" y="159.7">PTCLGP2</text>
<text x="70.7" y="158.9">C36</text>
<text x="70.7" y="160.5">100nF</text>
</g>
<g font-size="1">
<text x="28.8" y="1">5</text>
<text x="83.7" y="1">4</text>
<text x="138.5" y="1">3</text>
<text x="193.4" y="1">2</text>
<text x="248.2" y="1">1</text>
<text x=".3" y="27.9">D</text>
<text x="276" y="27.9">D</text>
<text x=".3" y="79.4">C</text>
<text x="276" y="79.4">C</text>
<text x=".3" y="130.8">B</text>
<text x="276" y="130.8">B</text>
<text x=".3" y="182.2">A</text>
<text x="276" y="182.2">A</text>
<text x="28.8" y="208.1">5</text>
<text x="83.7" y="208.1">4</text>
<text x="138.5" y="208.1">3</text>
<text x="193.4" y="208.1">2</text>
<text x="248.2" y="208.1">1</text>
</g>
</svg>
